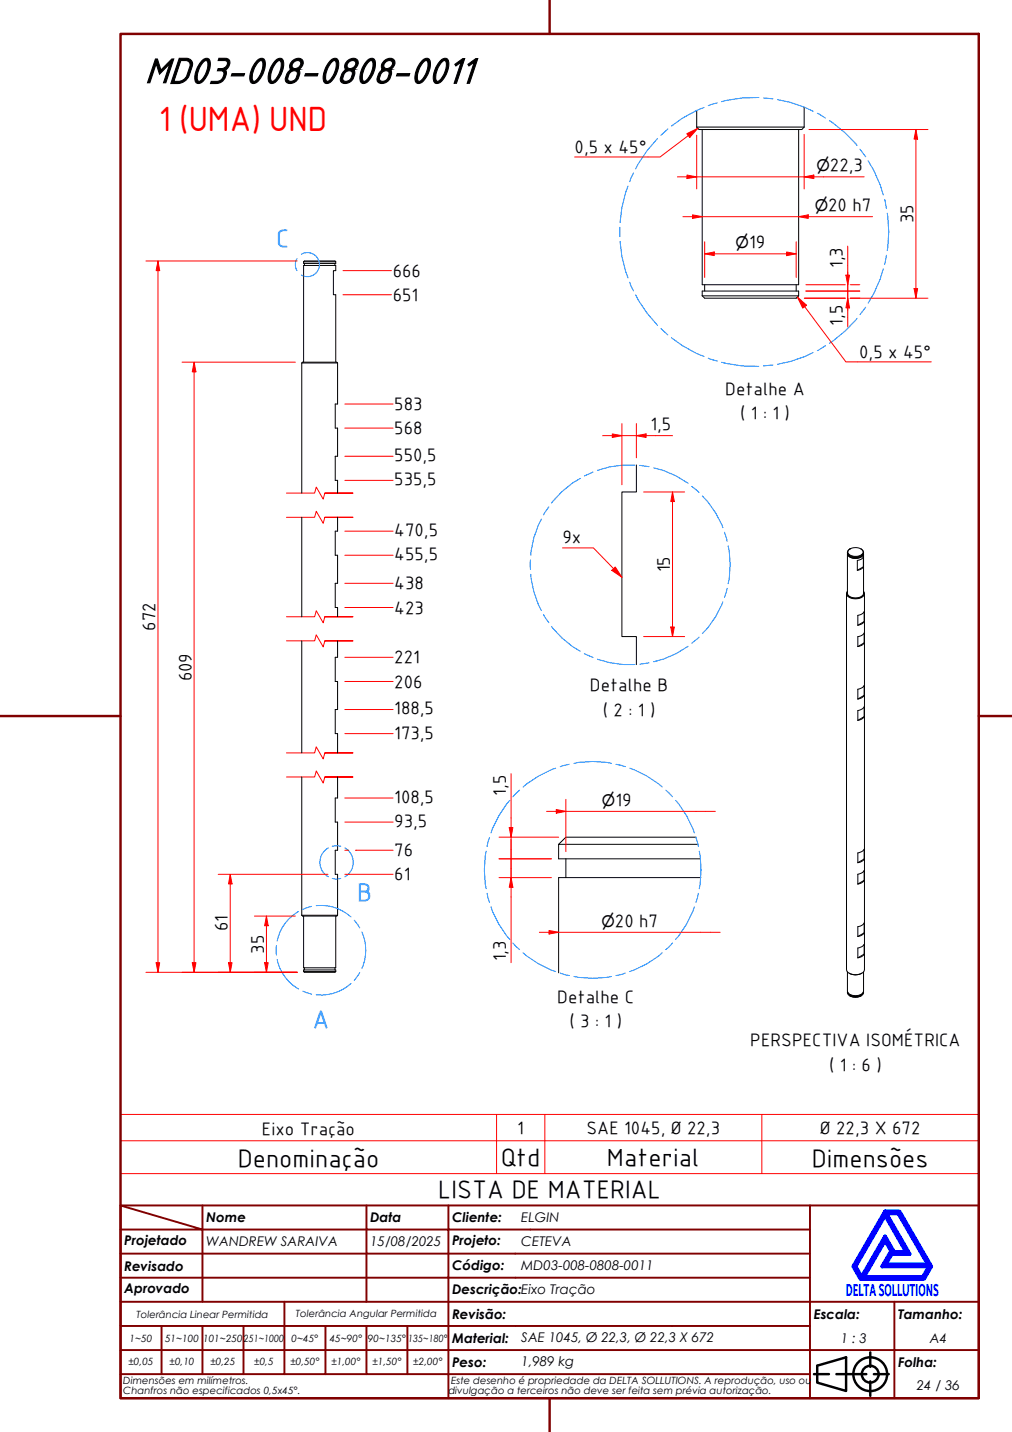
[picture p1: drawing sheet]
<svg xmlns="http://www.w3.org/2000/svg" width="210mm" height="297mm" viewBox="0 0 210 297" stroke-linecap="round" stroke-linejoin="round" font-family="sans-serif">
<!-- layer: Linha Corte (ABNT) -->
<path d="M59.4 107.3h5.9l.3-1.2 1.4 2.4 .4-1.2h5.8h-5.8M59.4 102.3h5.9l.3-1.3 1.4 2.5 .4-1.2h5.8h-5.8M59.4 132.9h5.9l.3-1.2 1.4 2.5 .4-1.3h5.8h-5.8M59.4 127.9h5.9l.3-1.2 1.4 2.5 .4-1.3h5.8h-5.8M59.4 156.2h5.9l.3-1.3 1.4 2.5 .4-1.2h5.8h-5.8M59.4 161.2h5.9l.3-1.3 1.4 2.5 .4-1.2h5.8h-5.8" fill="none" stroke="#f00" stroke-width=".21"/>
<!-- layer: Visible (ABNT) -->
<g fill="none" stroke="#000" stroke-width=".21">
<path d="M144.5 26.4l.5 .5h21.3l.5-.5M144.5 26.4h22.3M144.5 22.9v3.5M145.6 26.9v32.2h20.1v-32.2M166.8 22.2v4.2M63 54.3v.3h6.6v-.3M63 54.3l.1-.2h6.4l.1 .2M63 54.3h6.6M63.1 54.6v.5M69.5 54.6v.5M146.2 59.1v1.3M165.1 59.1v1.3"/>
<path d="M62.6 75.3l.2-.2h7l.2 .2M62.6 75.3h7.4M62.6 75.3v27M63 75.1v-20h6.6v1h-.4v5h.4v14M70 75.3v8.5h-.5v5h.5v5.8h-.5v5h.5v2.7M145.6 61.4l.6 .5h18.9l.6-.5M145.6 61.4h20.1M145.6 61.4v-1h20.1v1M132 96.4v5.7h-3v29.9h3v5.9M62.6 107.3v20.6M70 107.3v2.9h-.5v5h.5v5.8h-.5v5h.5v1.9M175.8 114.6a1.48 1.48 0 0 0 2 1 1.21 1.21 0 0 0 1.3-1"/>
<path d="M175.8 114.9v8.2a1.85 1.85 0 0 0 2.6 .8l.6-.4 .1-.4v-8.2M175.8 114.8a1.61 1.61 0 0 0 2.1 1l.8-.3 .3-.3 .1-.4M175.9 115a2.03 2.03 0 0 0 3.1 0M176 114.2a2.04 2.04 0 0 1 3 .2 1.5 1.5 0 0 1-2.1 1 .9 .9 0 0 1-.9-1.2zM176.3 113.9a.77 .77 0 0 0-.5 .8 .77 .77 0 0 0 .7 .7 2.13 2.13 0 0 0 2.6-.6l-.1-.6-.4-.3M179.1 117.6l-.5 .4-.8 .3M179.1 117.6v-2.1l-.5 .5-.8 .3v2M179.1 117.6l-1.3 .7M62.6 132.9v23.3M70 132.9v3.4h-.5v5.1h.5v5.8h-.5v5h.5v4M175.6 123.1v78a1.97 1.97 0 0 0 2.7 1l.7-.4 .3-.6v-78M175.8 122.7a.97 .97 0 0 0 1 1.3 1.91 1.91 0 0 0 2.4-.9l-.1-.4"/>
<path d="M175.8 122.7a.91 .91 0 0 0 .7 1.4 2.24 2.24 0 0 0 2.8-.9l-.2-.5M179.2 133.4v-2.1l-.4 .5-.9 .3v2M179.2 133.4l-.4 .4-.9 .3M179.2 128.9v-2l-.4 .5-.9 .2v2.1M179.2 128.9l-.4 .5-.9 .3M179.2 133.4l-1.3 .7M179.2 128.9l-1.3 .8M179.2 144.2v-2l-.4 .5-.9 .3v2M179.2 144.2l-.4 .5-.9 .3M179.2 148.7v-2.1l-.4 .5-.9 .3v2M179.2 148.7l-.4 .4-.9 .3M179.2 144.2l-1.3 .8"/>
<path d="M179.2 148.7l-1.3 .7M62.6 161.2v28.7M70 161.2v4.3h-.5v5h.5v5.9h-.5v5h.5v8.5M117.4 178.1v3.9M144.4 173.7h-27l-1.5 1.4M144.8 175.1h-28.9v3h29.4M179.2 178.2v-2l-.4 .4-.9 .3v2.1M179.2 178.2l-.4 .5-.9 .3M179.2 178.2l-1.3 .8M62.6 189.9l.2 .1h7l.2-.1M62.6 189.9h7.4M63 190v10.8h6.6v-10.8"/>
<path d="M145.4 182h-29.5v19.8M179.2 197.9v-2l-.4 .5-.9 .2v2.1M179.2 197.9l-.4 .5-.9 .3M179.2 193.5v-2l-.4 .4-.9 .3v2.1M179.2 193.5l-.4 .5-.9 .3M179.2 182.6v-2l-.4 .5-.9 .2v2.1M179.2 182.6l-.4 .5-.9 .3M179.2 197.9l-1.3 .8M179.2 193.5l-1.3 .8M179.2 182.6l-1.3 .8M63 201.5v-.3h6.6v.3M63 201.5l.1 .2h6.4l.1-.2"/>
<path d="M63 201.5h6.6M63.1 200.8v.4M69.5 200.8v.4M175.8 201.6v4a1.87 1.87 0 0 0 2.6 .8l.6-.5 .1-.3v-4M175.8 205.7a1.51 1.51 0 0 0 2 1.1 1.21 1.21 0 0 0 1.3-1.1M175.8 205.7a1.58 1.58 0 0 0 2.1 1l.8-.3 .3-.4 .1-.3M175.9 205.9a2.03 2.03 0 0 0 3.1 0M176.1 201.9a2.68 2.68 0 0 0 2.7 0M176.3 206.6a2.37 2.37 0 0 0 2.3 0"/>
</g>
<!-- layer: Detail Boundary (ABNT) -->
<g fill="none" stroke="#0080ff" stroke-width=".21">
<path d="M61.6 53.6a2.47 2.47 0 0 0 0 2.5M62.5 52.7a2.5 2.5 0 0 1 3.8 2.2 2.5 2.5 0 0 1-3.8 2.2M68.1 175.9a3.5 3.5 0 0 0 0 6M68.9 175.5l.7-.1 1.1 .1M71.5 175.9a3.5 3.5 0 0 1 0 6M57.3 196.1v2M57.5 199a9.2 9.2 0 0 0 4.4 6.2M61.9 189.1a9.1 9.1 0 0 0-4.4 6.1M64.6 188l-1.8 .6M65.6 187.9a9.3 9.3 0 0 1 7.2 2.3M68.9 182.2l.7 .1 1.1-.1M73.5 190.9l1.1 1.6"/>
<path d="M75.1 193.3a9.3 9.3 0 0 1 0 7.6M62.8 205.6l1.8 .6M72.8 204a9.1 9.1 0 0 1-7.2 2.3M74.6 201.7l-1.1 1.6"/>
</g>
<path d="M25 236.6h178v-5.4h-178v12.2M103 231.2v12.2M113 231.2v12.2M158 231.2v12.2M203 236.6v6.8h-178M25 243.4v6.6h178v-6.6" fill="none" stroke="#f00" stroke-width=".21"/>
<!-- layer: Borda A3/A4 (ABNT) -->
<path d="M25 7h178v283h-178zM114 0v7M0 148.5h25M203 148.5h7M114 290v7" fill="none" stroke="#800000" stroke-width=".51"/>
<path d="M183.6 257.3l1.2 2.2-1.8 3.2h9.7l-1.3 2.2h-12.2zM183.6 252.1l4.4 7.6h-2.6l-1.8-3.2-4.9 8.4-1.3-2.2zM183.6 251.3h3l6.5 11.4-1.5 2.6h-13.1l-1.5-2.6zM183.8 251.7h2.5l6.2 10.6h-8.8l1.3-2.2h3.7zM185 259.7h.2l-.1 .2z" fill="none" stroke="#00f" stroke-width=".8"/>
<!-- layer: 0 -->
<path d="M178.5 265.3h13.1" fill="none" stroke="#000" stroke-width=".21"/>
<g fill="none" stroke="#800000" stroke-width=".4">
<path d="M25 250l17 5h-17M25 250h178v40h-178zM42 255h34v5h17M42 255v15M42 250v5M76 250v5h17v5M93 250v5h75M168 250v20h-143M25 260h51v10M25 275h17M33.5 275v10M50.5 275h-8.5v10"/>
<path d="M59 270v15h-8.5M67.5 275v10h-8.5M76 275v10h8.5M84.5 275v10M93 275h-42.5v10M93 260v5h-68M93 275v10h75M93 260h75M93 275h75M168 265h-75v10M185.5 270v10h17.5M203 270h-35v10h17.5v10"/>
<path d="M25 285h25.5M25 280h143v10M67.5 285h8.5M84.5 285h8.5v5"/>
</g>
<g fill="none" stroke="#000" stroke-width=".51">
<path d="M168.8 285h3.1M169.5 283.3l6-1.8v7l-6-1.7zM173.5 285h6.2M180.5 280.5v3M180.5 286.5v3M181.3 285h3"/>
<circle cx="180.5" cy="285" r="3.5"/>
<circle cx="180.5" cy="285" r="1.75"/>
</g>
<path d="M55.3 199.7v2" fill="none" stroke="#f00" stroke-width=".21"/>
<path d="M54.9 199.7h.7l-.3 2z" fill="#f00"/>
<path d="M54.9 199.7h.7l-.3 2zM55.3 190v2" fill="none" stroke="#f00" stroke-width=".21"/>
<path d="M55.3 190l.3 2h-.7z" fill="#f00"/>
<path d="M47.8 199.7v2M52.8 190h8.5M55.3 190l.3 2h-.7zM55.3 192v7.7M52.8 201.7h8.8" fill="none" stroke="#f00" stroke-width=".21"/>
<path d="M47.4 199.7h.7l-.3 2z" fill="#f00"/>
<path d="M47.4 199.7h.7l-.3 2zM47.8 181.4v2" fill="none" stroke="#f00" stroke-width=".21"/>
<path d="M47.8 181.4l.3 2h-.7z" fill="#f00"/>
<path d="M40.3 199.7v2M45.3 181.4h22.7M47.8 181.4l.3 2h-.7zM47.8 183.4v16.3M45.3 201.7h16.3" fill="none" stroke="#f00" stroke-width=".21"/>
<path d="M39.9 199.7h.7l-.3 2z" fill="#f00"/>
<path d="M40.3 75.1v2M39.9 199.7h.7l-.3 2z" fill="none" stroke="#f00" stroke-width=".21"/>
<path d="M40.3 75.1l.3 2h-.7z" fill="#f00"/>
<path d="M37.8 75.1h23.5M40.3 75.1l.3 2h-.7zM40.3 77.1v122.6M32.8 199.7v2M37.8 201.7h23.8" fill="none" stroke="#f00" stroke-width=".21"/>
<path d="M32.4 199.7h.7l-.3 2z" fill="#f00"/>
<path d="M32.8 54.1v2M32.4 199.7h.7l-.3 2z" fill="none" stroke="#f00" stroke-width=".21"/>
<path d="M32.8 54.1l.3 2h-.7z" fill="#f00"/>
<path d="M30.3 54.1h31.3M32.8 54.1l.3 2h-.7zM32.8 56.1v143.6M143.6 44.9h2M30.3 201.7h31.3" fill="none" stroke="#f00" stroke-width=".21"/>
<!-- layer: Detail Boundary (ABNT) -->
<g fill="none" stroke="#0080ff" stroke-width=".21">
<path d="M130.3 38.6l-.5 1.4-.8 3.2-.4 3M131.4 35.9l-.8 1.8M136.4 28.7l-2.1 2.5-1.9 2.7-.6 1.1M138.5 26.8l-1.4 1.3M146 22.3l-1.6 .6-2.9 1.6-2.2 1.6M148.8 21.3l-1.9 .6M157.4 20.2a25.5 25.5 0 0 0-7.7 .9M158.4 20.3l1.9 .2M161.3 20.7l2.5 .5 3.1 1.1 1.7 .8M169.5 23.5l1.7 1M172 25a25.4 25.4 0 0 1 5.8 5.2M178.4 31l1.2 1.5"/>
<path d="M180.1 33.3l1.2 2.1 1.3 3 .6 2M128.6 47.1v2M128.6 50.1l.4 3 .8 3.2 .5 1.3M130.6 58.6l.8 1.7M183.2 55.8l-.6 2-1.3 3.1-1.2 2M183.5 41.4l.4 1.9M183.9 52.9l-.4 1.9M184 44.2a23.9 23.9 0 0 1 0 7.8M131.8 61.2l.6 1.1 1.9 2.7 2.1 2.5M137.1 68.1l1.4 1.4M139.3 70.1l2.2 1.6 2.9 1.6 1.6 .6M146.9 74.3l1.9 .6"/>
<path d="M149.7 75.1a25.5 25.5 0 0 0 7.7 .9M160.3 75.7l-1.9 .2M168.6 73.1l-1.7 .9-3.1 1-2.5 .6M171.2 71.7l-1.7 1M177.8 66a25.4 25.4 0 0 1-5.8 5.2M179.6 63.7l-1.2 1.6"/>
</g>
<path d="M143.6 44.6l2 .3-2 .4z" fill="#f00"/>
<path d="M143.6 44.6l2 .3-2 .4zM165.7 44.9h1.9" fill="none" stroke="#f00" stroke-width=".21"/>
<path d="M165.7 44.9l1.9-.3v.7z" fill="#f00"/>
<path d="M166.8 36.7h2M141.6 44.9h2M145.6 44.9h20.1M165.7 44.9l1.9-.3v.7zM167.6 44.9h13.4" fill="none" stroke="#f00" stroke-width=".21"/>
<path d="M166.8 36.7l2-.4v.7z" fill="#f00"/>
<path d="M142.5 36.7h2M166.8 36.7l2-.4v.7z" fill="none" stroke="#f00" stroke-width=".21"/>
<path d="M142.5 36.3l2 .4-2 .3z" fill="#f00"/>
<path d="M140.5 36.7h2M142.5 36.3l2 .4-2 .3zM144.5 36.7h22.3M144.5 28.1v11.1M166.8 27.9v11.3M168.8 36.7h10.4M146.2 52.6h1.9" fill="none" stroke="#f00" stroke-width=".21"/>
<path d="M146.2 52.6l1.9-.3v.7z" fill="#f00"/>
<path d="M146.2 52.6l1.9-.3v.7zM163.2 52.6h1.9" fill="none" stroke="#f00" stroke-width=".21"/>
<path d="M163.2 52.3l1.9 .3-1.9 .4z" fill="#f00"/>
<path d="M146.2 50.2v7.4M148.1 52.6h15.1M163.2 52.3l1.9 .3-1.9 .4zM165.1 50.2v7.4M175.8 61.9v2" fill="none" stroke="#f00" stroke-width=".21"/>
<path d="M175.8 61.9l.4 2h-.7z" fill="#f00"/>
<path d="M175.8 58.4v3.5M175.8 56.4v2.7M166.8 61.9h8.5M167.2 60.4h11.1M175.8 61.9l.4 2h-.7zM175.8 60.4v2M175.8 63.9v3.9M176.3 61.9h2" fill="none" stroke="#f00" stroke-width=".21"/>
<path d="M175.5 57.1h.7l-.4 2z" fill="#f00"/>
<path d="M167.2 59.1h8.1M175.5 57.1h.7l-.4 2zM175.8 51v6.1M175.8 59.1v1.3M176.3 59.1h2M190 59.9v2M167.2 60.4h11.1M175.8 62.4v2" fill="none" stroke="#f00" stroke-width=".21"/>
<path d="M189.6 59.9h.7l-.3 2z" fill="#f00"/>
<path d="M190 26.9v2M189.6 59.9h.7l-.3 2z" fill="none" stroke="#f00" stroke-width=".21"/>
<path d="M190 26.9l.3 2h-.7z" fill="#f00"/>
<path d="M167.8 26.9h24.7M190 26.9l.3 2h-.7zM190 28.9v31M166.8 61.9h8.5M176.3 61.9h16.2" fill="none" stroke="#f00" stroke-width=".21"/>
<path d="M144.7 26.6l-2 1.5" fill="none" stroke="#f00" stroke-width=".21"/>
<path d="M142.5 27.7l2.2-1.1-1.6 1.9z" fill="#f00"/>
<path d="M142.5 27.7l2.2-1.1-1.6 1.9zM142.7 28.1l-5.8 4.5h-17.7M165.4 61.6l1.5 2" fill="none" stroke="#f00" stroke-width=".21"/>
<path d="M165.4 61.6l1.9 1.7-.8 .6z" fill="#f00"/>
<path d="M165.4 61.6l1.9 1.7-.8 .6zM166.9 63.6l8.6 11.5h17.7" fill="none" stroke="#f00" stroke-width=".21"/>
<g fill="none" stroke="#f00" stroke-width=".21">
<path d="M71.5 99.6h10M71.5 94.6h10M71.5 88.8h10M71.5 83.8h10M127 90.4h2M71.5 115.2h10M71.5 110.2h10M71.5 136.3h10M71.5 126h10M71.5 121h10M71.5 152.2h10M71.5 147.2h10"/>
<path d="M71.5 141.4h10M71.5 170.5h10M71.5 165.5h10M71.5 176.4h.8M73.7 176.4h7.8M71.5 181.4h10"/>
</g>
<!-- layer: Detail Boundary (ABNT) -->
<g fill="none" stroke="#0080ff" stroke-width=".21">
<path d="M120.4 99.2a19.1 19.1 0 0 0-6 5.1M123 97.9l-1.8 .8M131.7 96.5h-2.4l-2.8 .3-2.6 .8M132.7 96.5l1.9 .3M135.6 97a19.3 19.3 0 0 1 7.1 3.3M110 116.2v1.9M110.1 119.1a18.9 18.9 0 0 0 2.2 7.5M112.3 107.7a18.6 18.6 0 0 0-2.2 7.5M113.8 105.1l-1 1.7M143.5 100.9l1.5 1.3M145.7 102.9a18.4 18.4 0 0 1 4.2 6.6M150.3 110.4l.5 1.9"/>
<path d="M151 113.2a18.3 18.3 0 0 1 0 7.9M112.8 127.5l1 1.7M114.4 130a19.4 19.4 0 0 0 6 5.1M121.2 135.6l1.8 .8M123.9 136.7l2.6 .8 2.8 .3h2.4M134.6 137.5l-1.9 .3M142.7 134.1a19.3 19.3 0 0 1-7.1 3.2M145 132.2l-1.5 1.2M149.9 124.8a18.4 18.4 0 0 1-4.2 6.6M150.8 122l-.5 1.9"/>
</g>
<path d="M127 90l2 .4-2 .3z" fill="#f00"/>
<path d="M127 90l2 .4-2 .3zM132 90.4h2" fill="none" stroke="#f00" stroke-width=".21"/>
<path d="M132 90.4l2-.4v.7z" fill="#f00"/>
<path d="M125 90.4h2M129 90.4h3M129 87.9v12.6M132 90.4l2-.4v.7zM132 87.9v7.1M134 90.4h5.5M139.5 102.1v1.9" fill="none" stroke="#f00" stroke-width=".21"/>
<path d="M139.5 102.1l.4 1.9h-.8z" fill="#f00"/>
<path d="M139.5 102.1l.4 1.9h-.8zM139.5 130.1v1.9" fill="none" stroke="#f00" stroke-width=".21"/>
<path d="M139.1 130.1h.8l-.4 1.9z" fill="#f00"/>
<path d="M133.5 102.1h8.5M139.5 104v26.1M133.5 132h8.5M139.1 130.1h.8l-.4 1.9z" fill="none" stroke="#f00" stroke-width=".21"/>
<path d="M127.3 117.9l1.7 1.8" fill="none" stroke="#f00" stroke-width=".21"/>
<path d="M126.9 118.3l.7-.7 1.4 2.1z" fill="#f00"/>
<path d="M116.7 113.7h6.4l4.2 4.2M126.9 118.3l.7-.7 1.4 2.1z" fill="none" stroke="#f00" stroke-width=".21"/>
<path d="M71.1 56.1h10.1M71.1 61.1h10.1M115.4 168.3h2" fill="none" stroke="#f00" stroke-width=".21"/>
<!-- layer: Detail Boundary (ABNT) -->
<g fill="none" stroke="#0080ff" stroke-width=".21">
<path d="M115.3 159.3a21 21 0 0 0-6.8 3.9M118.1 158.5l-1.9 .5M119 158.4a19.1 19.1 0 0 1 7.8 0M127.8 158.5l1.9 .5M130.6 159.3a20.6 20.6 0 0 1 6.8 3.9M100.8 176.6a20.1 20.1 0 0 0 0 7.7M101.5 173.7l-.5 1.9M105.7 166a20 20 0 0 0-3.8 6.8M107.8 163.9l-1.4 1.4M138.1 163.9l1.4 1.4M140.1 166a20 20 0 0 1 3.9 6.8M144.3 173.7l.5 1.9"/>
<path d="M145 176.6a20.1 20.1 0 0 1 0 7.7M101 185.3l.5 1.9M101.9 188.1a19.5 19.5 0 0 0 3.8 6.8M106.4 195.6l1.4 1.4M108.5 197.6a20 20 0 0 0 6.8 3.9M137.4 197.6a19.6 19.6 0 0 1-6.8 3.9M139.5 195.6l-1.4 1.4M144 188.1a19.5 19.5 0 0 1-3.9 6.8M144.8 185.3l-.5 1.9M116.2 201.9l1.9 .5M119 202.6a20.1 20.1 0 0 0 7.8 0M129.7 201.9l-1.9 .5"/>
</g>
<path d="M115.4 167.9l2 .4-2 .4z" fill="#f00"/>
<path d="M106 171.6v2.1M113.4 168.3h2M115.4 167.9l2 .4-2 .4zM117.4 168.3h31M117.4 165.8v10.8" fill="none" stroke="#f00" stroke-width=".21"/>
<path d="M105.6 171.6h.8l-.4 2.1z" fill="#f00"/>
<path d="M103.5 178.1h10.9M103.5 173.7h12.4M105.6 171.6h.8l-.4 2.1zM106 173.7v10.4M106 160.5v11.1M106 176.2v1.9" fill="none" stroke="#f00" stroke-width=".21"/>
<path d="M106 182l.4 2.1h-.8z" fill="#f00"/>
<path d="M103.5 178.1h10.9M106 174.1v2.1M106 178.1v3.9M103.5 182h10.9M106 182l.4 2.1h-.8zM106 184.1v15.6M113.9 193.4h2" fill="none" stroke="#f00" stroke-width=".21"/>
<path d="M113.9 193l2 .4-2 .3z" fill="#f00"/>
<path d="M111.9 193.4h2M113.9 193l2 .4-2 .3zM115.9 193.4h33.5" fill="none" stroke="#f00" stroke-width=".21"/>
<text font-size="8.1" x="30" y="17.2">MD03-008-0808-0011</text>
<text font-size="7" fill="#f00" x="32.9" y="27.2">1 (UMA) UND</text>
<g font-size="5.4" fill="#0080ff">
<text x="57.3" y="51.1">C</text>
<text x="74.1" y="186.8">B</text>
<text x="64.8" y="213.2">A</text>
</g>
<g font-size="5.4">
<text x="49.3" y="242">Denominação</text>
<text x="103.9" y="241.8">Qtd</text>
<text x="125.9" y="241.8">Material</text>
<text x="168.4" y="242">Dimensões</text>
<text x="90.9" y="248.5">LISTA DE MATERIAL</text>
</g>
<g font-size="3.9">
<text x="119.2" y="31.7">0,5 x 45°</text>
<text x="172.1" y="35.5">22,3</text>
<text x="171.8" y="43.8">20 h7</text>
<text x="189.4" y="46.3" transform="rotate(-90 189.4 46.3)">35</text>
<text x="155.4" y="51.5">19</text>
<text x="81.4" y="57.4">666</text>
<text x="174.7" y="55.6" transform="rotate(-90 174.7 55.6)">1,3</text>
<text x="81.4" y="62.4">651</text>
<text x="174.7" y="67.6" transform="rotate(-90 174.7 67.6)">1,5</text>
<text x="178.2" y="74.2">0,5 x 45°</text>
<text x="150.4" y="81.9">Detalhe A</text>
<text x="81.8" y="85.1">583</text>
<text x="134.9" y="89.3">1,5</text>
<text x="153.5" y="86.9">( 1 : 1 )</text>
<text x="81.8" y="95.6">550,5</text>
<text x="81.8" y="90.1">568</text>
<text x="81.8" y="100.6">535,5</text>
<text x="81.8" y="111.2">470,5</text>
<text x="116.7" y="112.6">9x</text>
<text x="81.8" y="116.2">455,5</text>
<text x="138.9" y="118.7" transform="rotate(-90 138.9 118.7)">15</text>
<text x="81.8" y="122.3">438</text>
<text x="32.2" y="130.9" transform="rotate(-90 32.2 130.9)">672</text>
<text x="81.8" y="127.3">423</text>
<text x="81.8" y="137.6">221</text>
<text x="39.7" y="141.4" transform="rotate(-90 39.7 141.4)">609</text>
<text x="81.8" y="142.6">206</text>
<text x="122.4" y="143.4">Detalhe B</text>
<text x="81.8" y="148.2">188,5</text>
<text x="125" y="148.4">( 2 : 1 )</text>
<text x="81.8" y="153.2">173,5</text>
<text x="81.8" y="166.5">108,5</text>
<text x="104.9" y="165.1" transform="rotate(-90 104.9 165.1)">1,5</text>
<text x="127.7" y="167.2">19</text>
<text x="81.8" y="171.5">93,5</text>
<text x="81.8" y="177.6">76</text>
<text x="81.8" y="182.6">61</text>
<text x="47.2" y="193.2" transform="rotate(-90 47.2 193.2)">61</text>
<text x="54.7" y="197.8" transform="rotate(-90 54.7 197.8)">35</text>
<text x="127.5" y="192.3">20 h7</text>
<text x="104.9" y="199.4" transform="rotate(-90 104.9 199.4)">1,3</text>
<text x="115.6" y="208">Detalhe C</text>
<text x="118.1" y="213">( 3 : 1 )</text>
<text x="155.6" y="217.1">PERSPECTIVA ISOMÉTRICA</text>
<text x="172" y="222.1">( 1 : 6 )</text>
<text x="54.3" y="235.3">Eixo Tração</text>
<text x="107.3" y="235.2">1</text>
<text x="121.6" y="235.2">SAE 1045, Ø 22,3</text>
<text x="170.1" y="235.2">Ø 22,3 X 672</text>
</g>
<text font-size="3.9" fill="#00f" x="175.4" y="268.8">DELTASOLLUTIONS</text>
<g font-size="3.3">
<text x="169.3" y="35.5">⌀</text>
<text x="169" y="43.8">⌀</text>
<text x="152.6" y="51.5">⌀</text>
</g>
<g font-size="3.2">
<text x="124.9" y="167.2">⌀</text>
<text x="124.7" y="192.3">⌀</text>
</g>
<g font-size="2.8">
<text x="42.8" y="253.5">Nome</text>
<text x="76.8" y="253.5">Data</text>
<text x="93.8" y="253.6">Cliente:</text>
<text x="108.1" y="253.5">ELGIN</text>
<text x="25.8" y="263.6">Revisado</text>
<text x="25.8" y="258.3">Projetado</text>
<text x="42.8" y="258.5">WANDREW SARAIVA</text>
<text x="76.8" y="258.4">15/08/2025</text>
<text x="93.8" y="263.4">Código:</text>
<text x="93.8" y="258.3">Projeto:</text>
<text x="108.1" y="263.5">MD03-008-0808-0011</text>
<text x="108.1" y="258.5">CETEVA</text>
<text x="25.8" y="268.3">Aprovado</text>
<text x="93.8" y="268.3">Descrição:Eixo Tração</text>
<text x="93.8" y="273.6">Revisão:</text>
<text x="168.8" y="273.5">Escala:</text>
<text x="186.3" y="273.5">Tamanho:</text>
<text x="93.8" y="278.6">Material:</text>
<text x="108.1" y="278.5">SAE 1045, Ø 22,3, Ø 22,3 X 672</text>
<text x="174.4" y="278.5">1 : 3</text>
<text x="192.8" y="278.6">A4</text>
<text x="93.8" y="283.5">Peso:</text>
<text x="108.1" y="283.3">1,989 kg</text>
<text x="186.3" y="283.5">Folha:</text>
<text x="190.2" y="288.4">24 / 36</text>
</g>
<g font-size="2.1">
<text x="28.3" y="273.3">Tolerância Linear Permitida</text>
<text x="61.4" y="273.1">Tolerância Angular Permitida</text>
<text x="26.9" y="278.3">1~50</text>
<text x="34.2" y="278.3">51~100</text>
<text x="42.1" y="278.3">101~250</text>
<text x="50.5" y="278.3">251~1000</text>
<text x="60.5" y="278.3">0~45°</text>
<text x="68.4" y="278.3">45~90°</text>
<text x="76.3" y="278.3">90~135°</text>
<text x="84.7" y="278.3">135~180°</text>
<text x="25.6" y="287.1">Dimensões em milímetros.</text>
<text x="26.6" y="283.2">±0,05</text>
<text x="35.2" y="283.2">±0,10</text>
<text x="43.6" y="283.2">±0,25</text>
<text x="52.7" y="283.2">±0,5</text>
<text x="60.2" y="283.2">±0,50°</text>
<text x="68.7" y="283.2">±1,00°</text>
<text x="77.2" y="283.2">±1,50°</text>
<text x="85.7" y="283.2">±2,00°</text>
<text x="93.6" y="287.1">Este desenho é propriedade da DELTA SOLLUTIONS. A reprodução, uso ou</text>
<text x="25.6" y="289.2">Chanfros não especificados 0,5x45°.</text>
<text x="93" y="289.2">divulgação a terceiros não deve ser feita sem prévia autorização.</text>
</g>
</svg>
